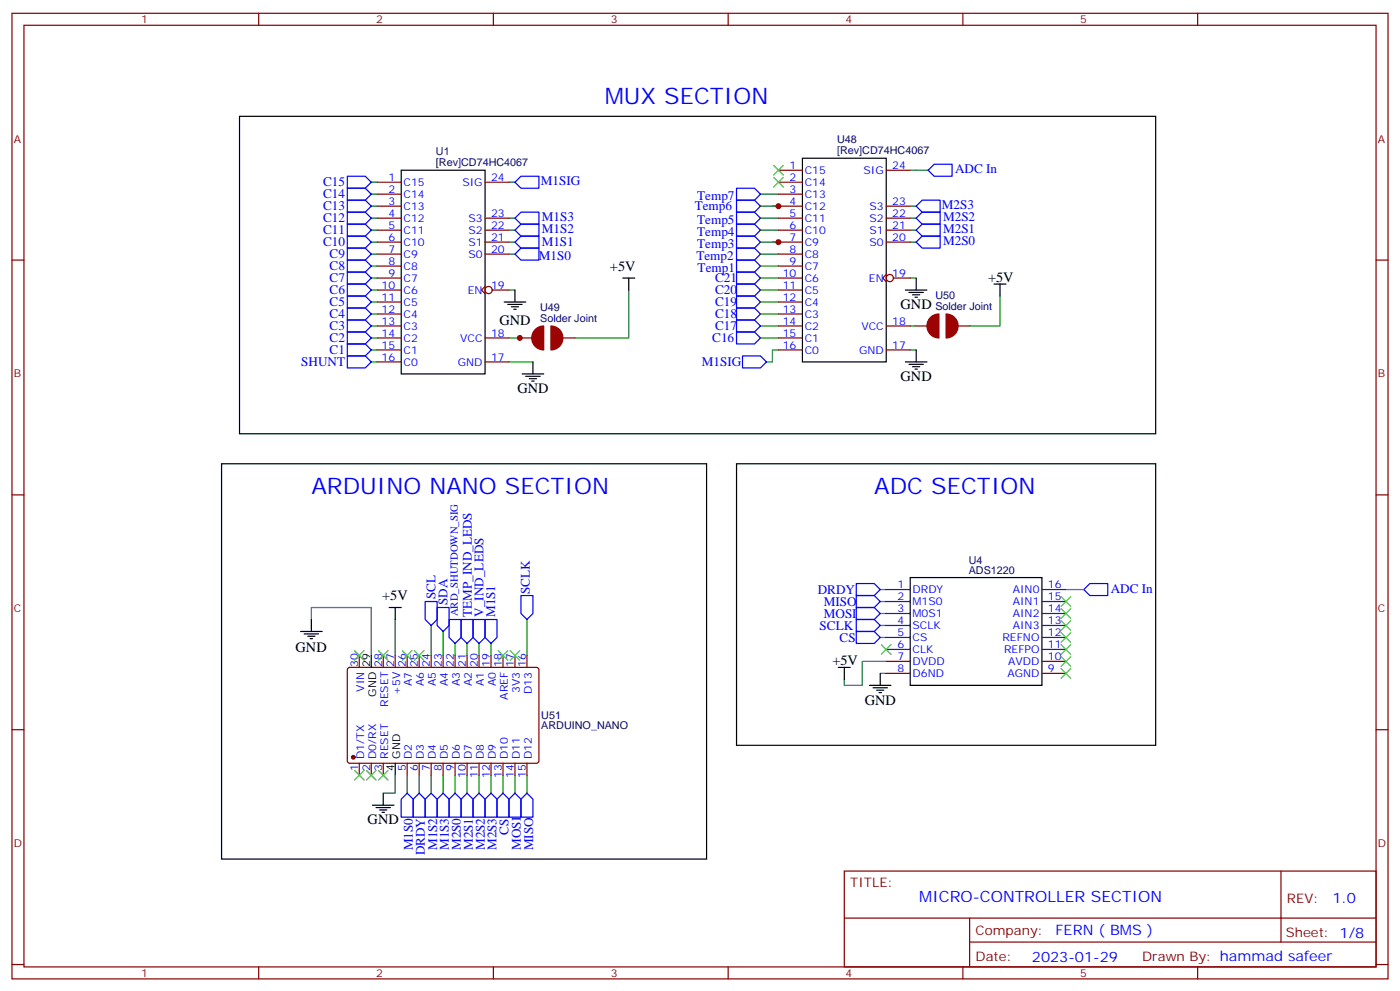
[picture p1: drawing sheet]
<svg xmlns="http://www.w3.org/2000/svg" width="412mm" height="292mm" viewBox="0 0 412 292" stroke-linecap="round" stroke-linejoin="round" font-family="sans-serif">
<g fill="none" stroke="#870000" stroke-width=".35">
<path d="M3.5 3.9h405.4v284.4h-405.4zM7.1 7.4h398.2v277.3h-398.2zM76.2 3.9v3.5M145.3 3.9v3.5M214.5 3.9v3.5M283.6 3.9v3.5M352.8 3.9v3.5M111.1 53.7h7.1M111.1 57.2h7.1M142.9 53.7h7M229.3 50.1h7.1M229.3 53.7h7.1"/>
<path d="M229.3 57.2h7.1M261.1 50.1h7M3.5 76.6h3.6M111.1 60.7h7.1M111.1 64.2h7.1M111.1 67.8h7.1M111.1 71.3h7.1M111.1 74.8h7.1M111.1 78.4h7.1M142.9 64.2h7M142.9 67.8h7M142.9 71.3h7"/>
<path d="M142.9 74.8h7M229.3 60.7h7.1M229.3 64.2h7.1M229.3 67.8h7.1M229.3 71.3h7.1M229.3 74.8h7.1M229.3 78.4h7.1M261.1 60.7h7M261.1 64.2h7M261.1 67.8h7M261.1 71.3h7M405.3 76.6h3.6"/>
<path d="M111.1 96h7.1M111.1 81.9h7.1M111.1 85.4h7.1M111.1 88.9h7.1M111.1 92.5h7.1M111.1 99.5h7.1M142.9 84.3l-1.1 1.1 1.1 1.1M142.9 99.5h7M145 85.4h4.9M153.1 99.5h3.5M165.8 99.5h3.5M229.3 96h7.1"/>
<path d="M229.3 81.9h7.1M229.3 85.4h7.1M229.3 88.9h7.1M229.3 92.5h7.1M229.3 99.5h7.1M261.1 80.8l-1.1 1.1 1.1 1M261.1 96h7M263.2 81.9h4.9M269.5 96h3.5M282.2 96h3.6M111.1 103h7.1M111.1 106.6h7.1"/>
<path d="M142.9 106.6h7M229.3 103h7.1M261.1 103h7M3.5 145.7h3.6M405.3 145.7h3.6M261.1 173.6h7M261.1 177.1h7M306.9 173.6h7.1M306.9 177.1h7.1M102.5 196.7l.5-.2 55.3 .1 .4 .6v27.1l-.7 .5-55.3-.1-.4-.7v-26.8zM105.8 193v3.5M112.9 193v3.5"/>
<path d="M116.4 193v3.5M119.9 193v3.5M123.5 193v3.5M127 193v3.5M130.5 193v3.5M134.1 193v3.5M137.6 193v3.5M141.1 193v3.5M144.6 193v3.5M148.2 193v3.5M151.7 193v3.5M155.2 193v3.5"/>
<path d="M261.1 180.7h7M261.1 184.2h7M261.1 187.7h7M261.1 191.2h7M261.1 194.8h7M261.1 198.3h7M306.9 180.7h7.1M306.9 184.2h7.1M306.9 187.7h7.1M306.9 191.2h7.1M306.9 194.8h7.1M306.9 198.3h7.1"/>
<path d="M3.5 214.9h3.6M405.3 214.9h3.6M105.8 224.8v3.5M109.4 224.8v3.5M112.9 224.8v3.5M119.9 224.8v3.5M123.5 224.8v3.5M127 224.8v3.5M130.5 224.8v3.5M134.1 224.8v3.5M137.6 224.8v3.5M141.1 224.8v3.5"/>
<path d="M144.6 224.8v3.5M148.2 224.8v3.5M151.7 224.8v3.5M155.2 224.8v3.5M248.7 256.5h156.6v28.2h-156.6zM377.3 256.5v20.9M248.7 270.4h156.5M285.6 277.4h119.6M285.6 270.4v14.1M3.5 284h3.6M76.2 284.7v3.6M145.3 284.7v3.6"/>
<path d="M214.5 284.7v3.6M283.6 284.7v3.6M352.8 284.7v3.6M405.3 284h3.6"/>
<circle cx="143.9" cy="85.4" r="1.06"/>
<circle cx="262.1" cy="81.9" r="1.06"/>
</g>
<g fill="none" stroke="#008700" stroke-width=".35">
<path d="M109.4 57.2h1.7M109.4 53.7h1.7M149.9 53.7h1.8M224 57.2h5.3M268.1 50.1h5.3M109.4 60.7h1.7M109.4 64.2h1.7M109.4 67.8h1.7M109.4 71.3h1.7M109.4 78.4h1.7M109.4 74.8h1.7M149.9 64.2h1.8"/>
<path d="M149.9 67.8h1.8M149.9 71.3h1.8M149.9 74.8h1.8M224 74.8h5.3M224 71.3h5.3h-1.8M224 67.8h5.3M224 64.2h5.3M224 60.7h5.3h-1.8M224 78.4h5.3M268.1 60.7h1.8M268.1 64.2h1.8M268.1 67.8h1.8"/>
<path d="M268.1 71.3h1.8M109.4 81.9h1.7M109.4 96h1.7M109.4 88.9h1.7M109.4 92.5h1.7M109.4 99.5h1.7M109.4 85.4h1.7M149.9 99.5h3.6M149.9 85.4h1.8M185.2 85.4v14.1h-15.9M224 81.9h5.3M224 85.4h5.3"/>
<path d="M224 96h5.3M224 88.9h5.3M224 92.5h5.3M224 99.5h5.3M268.1 81.9h1.8M268.1 96h1.4M294.6 87.2v8.8h-8.8M109.4 103h1.7M109.4 106.6h1.7M149.9 106.6h7.1M229.3 103h-1.8v3.6h-1.7M268.1 103h1.8"/>
<path d="M259.3 177.1h1.8M259.3 173.6h1.8M314 173.6h5.3M91.7 182.4v-3.5h17.7v14.1M116.4 182.4v10.6M127 184.2v8.8M130.5 185.9v7.1M134.1 189.5v3.5M137.6 189.5v3.5M141.1 189.5v3.5M144.6 189.5v3.5M155.2 182.4v10.6"/>
<path d="M259.3 198.3h1.8M259.3 187.7h1.8M259.3 184.2h1.8M259.3 180.7h1.8M261.1 194.8h-7.1v7h-5.3v-1.7M116.4 228.3v5.3h-3.5M119.9 228.3v5.3M123.5 228.3v5.3M127 228.3v5.3M130.5 228.3v5.3M134.1 228.3v5.3M137.6 228.3v5.3"/>
<path d="M141.1 228.3v5.3M144.6 228.3v5.3M148.2 228.3v5.3M151.7 228.3v5.3M155.2 228.3v5.3"/>
</g>
<g fill="none" stroke="#00f" stroke-width=".35">
<path d="M102.3 51.9h5.3l1.8 1.8-1.8 1.7h-5.3zM102.3 55.4h5.3l1.8 1.8-1.8 1.7h-5.3zM102.3 58.9h5.3l1.8 1.8-1.8 1.8h-5.3zM151.7 53.7l1.8-1.8h5.2v3.5h-5.2zM217 58.9h5.2l1.8 1.8-1.8 1.8h-5.2zM217 55.4h5.2l1.8 1.8-1.8 1.7h-5.2zM273.4 50.1l1.8-1.7h5.3v3.5h-5.3zM102.3 62.5h5.3l1.8 1.7-1.8 1.8h-5.3zM102.3 66h5.3l1.8 1.8-1.8 1.7h-5.3zM102.3 69.5h5.3l1.8 1.8-1.8 1.8h-5.3zM102.3 73.1h5.3l1.8 1.7-1.8 1.8h-5.3zM102.3 76.6h5.3l1.8 1.8-1.8 1.7h-5.3z"/>
<path d="M151.7 67.8l1.8-1.8h5.2v3.5h-5.2zM151.7 71.3l1.8-1.8h5.2v3.6h-5.2zM151.7 74.8l1.8-1.7h5.2v3.5h-5.2zM153.5 62.5h5.2v3.5h-5.2l-1.8-1.8zM217 76.6h5.2l1.8 1.8-1.8 1.7h-5.2zM217 73.1h5.2l1.8 1.7-1.8 1.8h-5.2zM217 69.5h5.2l1.8 1.8-1.8 1.8h-5.2zM217 66h5.2l1.8 1.8-1.8 1.7h-5.2zM217 62.5h5.2l1.8 1.7-1.8 1.8h-5.2zM269.9 60.7l1.7-1.8h5.3v3.6h-5.3zM269.9 67.8l1.7-1.8h5.3v3.5h-5.3zM271.6 62.5h5.3v3.5h-5.3l-1.7-1.8z"/>
<path d="M271.6 69.5h5.3v3.6h-5.3l-1.7-1.8zM102.3 80.1h5.3l1.8 1.8-1.8 1.7h-5.3zM102.3 83.6h5.3l1.8 1.8-1.8 1.8h-5.3zM102.3 87.2h5.3l1.8 1.7-1.8 1.8h-5.3zM102.3 90.7h5.3l1.8 1.8-1.8 1.7h-5.3zM102.3 94.2h5.3l1.8 1.8-1.8 1.8h-5.3zM102.3 97.8h5.3l1.8 1.7-1.8 1.8h-5.3zM217 97.8h5.2l1.8 1.7-1.8 1.8h-5.2zM217 94.2h5.2l1.8 1.8-1.8 1.8h-5.2zM217 87.2h5.2l1.8 1.7-1.8 1.8h-5.2zM217 83.6h5.2l1.8 1.8-1.8 1.8h-5.2zM217 80.1h5.2l1.8 1.8-1.8 1.7h-5.2z"/>
<path d="M217 90.7h5.2l1.8 1.8-1.8 1.7h-5.2zM102.3 101.3h5.3l1.8 1.7-1.8 1.8h-5.3zM102.3 104.8h5.3l1.8 1.8-1.8 1.7h-5.3zM218.7 104.8h5.3l1.8 1.8-1.8 1.7h-5.3zM125.2 177.1h3.6v5.3l-1.8 1.8-1.8-1.8zM128.8 178.9h3.5v5.3l-1.8 1.7-1.7-1.7zM153.5 175.4h3.5v5.3l-1.8 1.7-1.7-1.7zM252.2 171.8h5.3l1.8 1.8-1.8 1.8h-5.3zM252.2 178.9h5.3l1.8 1.8-1.8 1.7h-5.3zM252.2 175.4h5.3l1.8 1.7-1.8 1.8h-5.3zM319.3 173.6l1.7-1.8h5.3v3.6h-5.3zM132.3 182.4h3.5v5.3l-1.7 1.8-1.8-1.8z"/>
<path d="M135.8 182.4h3.5v5.3l-1.7 1.8-1.8-1.8zM139.3 182.4h3.6v5.3l-1.8 1.8-1.8-1.8zM142.9 182.4h3.5v5.3l-1.8 1.8-1.7-1.8zM252.2 182.4h5.3l1.8 1.8-1.8 1.7h-5.3zM252.2 185.9h5.3l1.8 1.8-1.8 1.8h-5.3zM119.9 233.6l1.8 1.7v5.3h-3.5v-5.3zM123.5 233.6l1.7 1.7v5.3h-3.5v-5.3zM127 233.6l1.8 1.7v5.3h-3.6v-5.3zM130.5 233.6l1.8 1.7v5.3h-3.5v-5.3zM134.1 233.6l1.7 1.7v5.3h-3.5v-5.3zM137.6 233.6l1.7 1.7v5.3h-3.5v-5.3zM141.1 233.6l1.8 1.7v5.3h-3.6v-5.3z"/>
<path d="M144.6 233.6l1.8 1.7v5.3h-3.5v-5.3zM148.2 233.6l1.7 1.7v5.3h-3.5v-5.3zM151.7 233.6l1.8 1.7v5.3h-3.6v-5.3zM155.2 233.6l1.8 1.7v5.3h-3.5v-5.3z"/>
</g>
<g fill="none" stroke="#000" stroke-width=".35">
<path d="M70.6 34.3h269.8v93.4h-269.8zM118.2 50.1h24.7v60h-24.7zM236.4 46.6h24.7v60h-24.7zM148.5 88.9h6.4M149.6 89.6h4.2M150.6 90.3h2.2M151.3 91.1h.7M151.7 85.4v3.5M183.4 81.9h3.6M185.2 81.9v3.5M266.7 85.4h6.3M267.8 86.1h4.2"/>
<path d="M268.8 86.8h2.1M269.5 87.5h.7M269.9 81.9v3.5M292.8 83.6h3.5M294.6 83.6v3.6M153.8 110.1h6.4M154.9 110.8h4.2M155.9 111.5h2.1M156.6 112.2h.7M157 106.6v3.5M266.7 106.6h6.3M267.8 107.3h4.2"/>
<path d="M268.8 108h2.1M269.5 108.7h.7M269.9 103v3.6M65.3 136.6h142.8v116.4h-142.8zM217 136.6h123.4v82.9h-123.4zM114.7 178.9h3.5M116.4 178.9v3.5M268.1 170.1h38.8v31.7h-38.8zM88.5 185.9h6.4M89.6 186.7h4.2M90.7 187.4h2.1M91.4 188.1h.7"/>
<path d="M91.7 182.4v3.5M109.4 193v3.5M246.9 196.5h3.6M248.7 196.5v3.6M259.3 198.3v3.5M256.1 201.8h6.4M257.2 202.5h4.2M258.2 203.2h2.1M258.9 203.9h.7M109.7 237.1h6.4M110.8 237.8h4.2M111.8 238.5h2.1"/>
<path d="M112.5 239.2h.7M112.9 233.6v3.5M116.4 224.8v3.5"/>
</g>
<circle cx="104.1" cy="223" r=".53" fill="#870000" stroke="#870000" stroke-width=".35"/>
<g fill="#900" stroke="#900" stroke-width=".35">
<path d="M274.1 93.5a3.5 3.5 0 0 1 2.5-1v7a3.5 3.5 0 0 1-3.3-2.2 3.5 3.5 0 0 1 .8-3.8z"/>
<path d="M278.7 92.5a3.5 3.5 0 0 1 3.5 3.5 3.5 3.5 0 0 1-3.5 3.5z"/>
<path d="M157.7 97a3.5 3.5 0 0 1 2.5-1v7a3.5 3.5 0 0 1-3.3-2.1 3.5 3.5 0 0 1 .8-3.9z"/>
<path d="M162.3 96a3.5 3.5 0 0 1 3.5 3.5 3.5 3.5 0 0 1-3.5 3.5z"/>
</g>
<g fill="none" stroke="#3c3" stroke-width=".35">
<path d="M227.9 48.7l2.8 2.8M227.9 52.2l2.8 2.9M230.7 48.7l-2.8 2.8M230.7 52.2l-2.8 2.9M312.6 179.2l2.8 2.9M312.6 175.7l2.8 2.8M315.4 179.2l-2.8 2.9M315.4 175.7l-2.8 2.8M104.4 191.6l2.8 2.8M107.2 191.6l-2.8 2.8M111.5 191.6l2.8 2.8M114.3 191.6l-2.8 2.8"/>
<path d="M118.5 191.6l2.9 2.8M121.4 191.6l-2.9 2.8M122.1 191.6l2.8 2.8M124.9 191.6l-2.8 2.8M146.8 191.6l2.8 2.8M149.6 191.6l-2.8 2.8M150.3 191.6l2.8 2.8M153.1 191.6l-2.8 2.8M259.6 189.8l2.9 2.9M262.5 189.8l-2.9 2.9M312.6 196.9l2.8 2.8M312.6 193.4l2.8 2.8"/>
<path d="M312.6 189.8l2.8 2.9M312.6 186.3l2.8 2.8M312.6 182.8l2.8 2.8M315.4 196.9l-2.8 2.8M315.4 193.4l-2.8 2.8M315.4 189.8l-2.8 2.9M315.4 186.3l-2.8 2.8M315.4 182.8l-2.8 2.8M104.4 226.9l2.8 2.8M107.2 226.9l-2.8 2.8M107.9 226.9l2.9 2.8M110.8 226.9l-2.9 2.8"/>
<path d="M111.5 226.9l2.8 2.8M114.3 226.9l-2.8 2.8"/>
</g>
<g fill="#c00">
<circle cx="153.1" cy="99.5" r=".88"/>
<circle cx="229.3" cy="71.3" r=".88"/>
<circle cx="229.3" cy="60.7" r=".88"/>
</g>
<g font-size="6.7" fill="#00f">
<text x="178.2" y="30.7">MUX SECTION</text>
<text x="91.7" y="145.4">ARDUINO NANO SECTION</text>
<text x="257.5" y="145.4">ADC SECTION</text>
</g>
<text font-size="4.6" fill="#00f" x="270.8" y="265.5">MICRO-CONTROLLER SECTION</text>
<g font-size="4.2">
<text x="179.7" y="79.8">+5V</text>
<text x="291" y="82.9">+5V</text>
<text x="147.1" y="95.7">GND</text>
<text x="265.3" y="91.1">GND</text>
<text x="265.3" y="112.2">GND</text>
<text x="152.4" y="115.7">GND</text>
<text x="112.6" y="176.8">+5V</text>
<text x="87.1" y="192.1">GND</text>
<text x="245.2" y="195.8">+5V</text>
<text x="254.7" y="207.5">GND</text>
<text x="108.3" y="242.7">GND</text>
</g>
<g font-size="4.2" fill="#00f">
<text x="392.5" y="265.8">1.0</text>
<text x="310.9" y="275.3">FERN ( BMS )</text>
<text x="304" y="283.1">2023-01-29</text>
</g>
<g font-size="3.9" fill="#00f">
<text x="281.3" y="51">ADC In</text>
<text x="95.2" y="54.9">C15</text>
<text x="95.2" y="58.4">C14</text>
<text x="159.3" y="54.5">M1SIG</text>
<text x="205.4" y="58.9">Temp7</text>
<text x="95.2" y="62">C13</text>
<text x="95.2" y="65.5">C12</text>
<text x="159.6" y="65.1">M1S3</text>
<text x="204.6" y="62">Temp6</text>
<text x="205.4" y="66">Temp5</text>
<text x="277.5" y="61.6">M2S3</text>
<text x="277.8" y="65.1">M2S2</text>
<text x="95.2" y="69">C11</text>
<text x="159.6" y="68.7">M1S2</text>
<text x="205.4" y="69.5">Temp4</text>
<text x="277.8" y="68.7">M2S1</text>
<text x="95.2" y="72.5">C10</text>
<text x="97.1" y="76.1">C9</text>
<text x="158.7" y="76.6">M1S0</text>
<text x="159.6" y="72.6">M1S1</text>
<text x="205.1" y="76.5">Temp2</text>
<text x="205.4" y="73">Temp3</text>
<text x="277.8" y="72.2">M2S0</text>
<text x="97.1" y="79.6">C8</text>
<text x="97.1" y="83.1">C7</text>
<text x="205.5" y="80.1">Temp1</text>
<text x="210.6" y="83.1">C21</text>
<text x="97.1" y="86.7">C6</text>
<text x="210.6" y="86.6">C20</text>
<text x="97.1" y="90.2">C5</text>
<text x="97.1" y="93.7">C4</text>
<text x="210.6" y="90.2">C19</text>
<text x="210.6" y="93.7">C18</text>
<text x="97.1" y="97.2">C3</text>
<text x="97.1" y="100.8">C2</text>
<text x="209.8" y="100.8">C16</text>
<text x="210.6" y="97.2">C17</text>
<text x="88.7" y="107.8">SHUNT</text>
<text x="97.1" y="104.3">C1</text>
<text x="206.8" y="107.9">M1SIG</text>
<text x="128.3" y="176.4" transform="rotate(-90 128.3 176.4)">SCL</text>
<text x="131.8" y="178.2" transform="rotate(-90 131.8 178.2)">SDA</text>
<text x="156.1" y="174.9" transform="rotate(-90 156.1 174.9)">SCLK</text>
<text x="240.9" y="174.9">DRDY</text>
<text x="242.7" y="178.4">MISO</text>
<text x="327.2" y="174.5">ADC In</text>
<text x="139" y="181.7" transform="rotate(-90 139 181.7)">TEMP_IND_LEDS</text>
<text x="142.5" y="181.6" transform="rotate(-90 142.5 181.6)">V_IND_LEDS</text>
<text x="145.9" y="181.7" transform="rotate(-90 145.9 181.7)">M1S1</text>
<text x="241.4" y="185.4">SCLK</text>
<text x="242.7" y="181.9">MOSI</text>
<text x="247.3" y="189">CS</text>
<text x="149.8" y="245.8" transform="rotate(-90 149.8 245.8)">CS</text>
<text x="121.6" y="250.4" transform="rotate(-90 121.6 250.4)">M1S0</text>
<text x="125.1" y="251.9" transform="rotate(-90 125.1 251.9)">DRDY</text>
<text x="128.7" y="250.4" transform="rotate(-90 128.7 250.4)">M1S2</text>
<text x="132.2" y="250.3" transform="rotate(-90 132.2 250.3)">M1S3</text>
<text x="135.8" y="250.4" transform="rotate(-90 135.8 250.4)">M2S0</text>
<text x="139.2" y="250.3" transform="rotate(-90 139.2 250.3)">M2S1</text>
<text x="142.8" y="250.3" transform="rotate(-90 142.8 250.3)">M2S2</text>
<text x="146.3" y="250.3" transform="rotate(-90 146.3 250.3)">M2S3</text>
<text x="153.4" y="250.3" transform="rotate(-90 153.4 250.3)">MOSI</text>
<text x="157" y="250.4" transform="rotate(-90 157 250.4)">MISO</text>
</g>
<g font-size="3.9" fill="#800">
<text x="250.5" y="261.1">TITLE:</text>
<text x="379.1" y="265.8">REV:</text>
<text x="287.4" y="275.3">Company:</text>
<text x="378.7" y="275.9">Sheet: 1/8</text>
<text x="287.4" y="283">Date:</text>
<text x="336.4" y="283.1">Drawn By: hammad safeer</text>
</g>
<g font-size="3.2" fill="#800">
<text x="41.6" y="6.9">1</text>
<text x="110.8" y="6.9">2</text>
<text x="179.9" y="6.9">3</text>
<text x="249.1" y="6.9">4</text>
<text x="318.2" y="6.9">5</text>
<text x="4.1" y="42">A</text>
<text x="405.9" y="42">A</text>
<text x="4.1" y="111.2">B</text>
<text x="405.9" y="111.2">B</text>
<text x="4.1" y="180.3">C</text>
<text x="405.9" y="180.3">C</text>
<text x="4.1" y="249.4">D</text>
<text x="405.9" y="249.4">D</text>
<text x="41.6" y="287.7">1</text>
<text x="110.8" y="287.7">2</text>
<text x="179.9" y="287.7">3</text>
<text x="249.1" y="287.7">4</text>
<text x="318.2" y="287.7">5</text>
</g>
<g font-size="3.2" fill="#000080">
<text x="128.4" y="45.7">U1</text>
<text x="246.6" y="45.4">[Rev]CD74HC4067</text>
<text x="246.6" y="42.2">U48</text>
<text x="128.4" y="48.9">[Rev]CD74HC4067</text>
<text x="275.5" y="88.2">U50</text>
<text x="159.1" y="94.9">Solder Joint</text>
<text x="159.1" y="91.7">U49</text>
<text x="275.5" y="91.4">Solder Joint</text>
<text x="285.4" y="166">U4</text>
<text x="285.4" y="168.9">ADS1220</text>
<text x="159.5" y="214.7">ARDUINO_NANO</text>
<text x="159.5" y="211.8">U51</text>
</g>
<g font-size="3.2" fill="#00f">
<text x="114.4" y="53.3">1</text>
<text x="144.6" y="53.3">24</text>
<text x="232.6" y="49.8">1</text>
<text x="232.6" y="53.3">2</text>
<text x="237.1" y="51.2">C15</text>
<text x="254.4" y="51.2">SIG</text>
<text x="262.8" y="49.8">24</text>
<text x="114.4" y="56.8">2</text>
<text x="118.9" y="54.7">C15</text>
<text x="118.9" y="58.2">C14</text>
<text x="136.2" y="54.7">SIG</text>
<text x="232.6" y="56.8">3</text>
<text x="237.1" y="54.7">C14</text>
<text x="237.1" y="58.2">C13</text>
<text x="114.4" y="60.4">3</text>
<text x="114.4" y="63.9">4</text>
<text x="118.9" y="61.8">C13</text>
<text x="118.9" y="65.3">C12</text>
<text x="138" y="65.3">S3</text>
<text x="144.6" y="63.9">23</text>
<text x="232.6" y="60.4">4</text>
<text x="232.6" y="63.9">5</text>
<text x="237.1" y="61.8">C12</text>
<text x="237.1" y="65.3">C11</text>
<text x="256.2" y="65.3">S2</text>
<text x="256.2" y="61.8">S3</text>
<text x="262.8" y="63.9">22</text>
<text x="262.8" y="60.4">23</text>
<text x="114.4" y="67.4">5</text>
<text x="114.4" y="70.9">6</text>
<text x="118.9" y="68.8">C11</text>
<text x="138" y="68.8">S2</text>
<text x="144.6" y="70.9">21</text>
<text x="144.6" y="67.4">22</text>
<text x="232.6" y="67.4">6</text>
<text x="232.6" y="70.9">7</text>
<text x="237.1" y="68.8">C10</text>
<text x="256.2" y="68.8">S1</text>
<text x="262.8" y="70.9">20</text>
<text x="262.8" y="67.4">21</text>
<text x="114.4" y="74.5">7</text>
<text x="114.4" y="78">8</text>
<text x="118.9" y="72.4">C10</text>
<text x="118.9" y="75.9">C9</text>
<text x="138" y="75.9">S0</text>
<text x="138" y="72.4">S1</text>
<text x="144.6" y="74.5">20</text>
<text x="232.6" y="74.5">8</text>
<text x="232.6" y="78">9</text>
<text x="237.1" y="72.4">C9</text>
<text x="237.1" y="75.9">C8</text>
<text x="256.2" y="72.4">S0</text>
<text x="114.4" y="81.5">9</text>
<text x="118.9" y="79.4">C8</text>
<text x="118.9" y="82.9">C7</text>
<text x="230.6" y="81.5">10</text>
<text x="237.1" y="79.4">C7</text>
<text x="237.1" y="82.9">C6</text>
<text x="256" y="82.9">EN</text>
<text x="262.8" y="81.5">19</text>
<text x="112.4" y="85.1">10</text>
<text x="112.4" y="88.6">11</text>
<text x="118.9" y="86.5">C6</text>
<text x="118.9" y="90">C5</text>
<text x="137.8" y="86.5">EN</text>
<text x="144.6" y="85.1">19</text>
<text x="230.6" y="85.1">11</text>
<text x="230.6" y="88.6">12</text>
<text x="237.1" y="86.5">C5</text>
<text x="237.1" y="90">C4</text>
<text x="112.4" y="92.1">12</text>
<text x="112.4" y="95.6">13</text>
<text x="118.9" y="93.5">C4</text>
<text x="230.6" y="92.1">13</text>
<text x="230.6" y="95.6">14</text>
<text x="237.1" y="93.5">C3</text>
<text x="262.8" y="95.6">18</text>
<text x="112.4" y="99.2">14</text>
<text x="118.9" y="97">C3</text>
<text x="118.9" y="100.6">C2</text>
<text x="135.6" y="100.6">VCC</text>
<text x="144.6" y="99.2">18</text>
<text x="230.6" y="99.2">15</text>
<text x="237.1" y="97">C2</text>
<text x="237.1" y="100.6">C1</text>
<text x="253.7" y="97">VCC</text>
<text x="112.4" y="102.7">15</text>
<text x="112.4" y="106.2">16</text>
<text x="118.9" y="104.1">C1</text>
<text x="118.9" y="107.6">C0</text>
<text x="134.9" y="107.6">GND</text>
<text x="144.6" y="106.2">17</text>
<text x="230.6" y="102.7">16</text>
<text x="237.1" y="104.1">C0</text>
<text x="253.1" y="104.1">GND</text>
<text x="262.8" y="102.7">17</text>
<text x="264.3" y="173.2">1</text>
<text x="308.7" y="173.2">16</text>
<text x="264.3" y="176.8">2</text>
<text x="268.8" y="174.7">DRDY</text>
<text x="268.8" y="178.2">M1S0</text>
<text x="298.3" y="178.2">AIN1</text>
<text x="298.3" y="174.7">AIN0</text>
<text x="308.7" y="176.8">15</text>
<text x="134.8" y="181.5" transform="rotate(-90 134.8 181.5)">ARD_SHUTDOWN_SIG</text>
<text x="264.3" y="180.3">3</text>
<text x="264.3" y="183.8">4</text>
<text x="268.8" y="181.7">M0S1</text>
<text x="268.8" y="185.2">SCLK</text>
<text x="298.3" y="185.2">AIN3</text>
<text x="298.3" y="181.7">AIN2</text>
<text x="308.7" y="183.8">13</text>
<text x="308.7" y="180.3">14</text>
<text x="264.3" y="187.4">5</text>
<text x="264.3" y="190.9">6</text>
<text x="268.8" y="188.8">CS</text>
<text x="295.3" y="188.8">REFNO</text>
<text x="308.7" y="190.9">11</text>
<text x="308.7" y="187.4">12</text>
<text x="105.5" y="196.4" transform="rotate(-90 105.5 196.4)">30</text>
<text x="112.5" y="196.4" transform="rotate(-90 112.5 196.4)">28</text>
<text x="116.1" y="196.4" transform="rotate(-90 116.1 196.4)">27</text>
<text x="119.6" y="196.4" transform="rotate(-90 119.6 196.4)">26</text>
<text x="123.1" y="196.4" transform="rotate(-90 123.1 196.4)">25</text>
<text x="126.6" y="196.4" transform="rotate(-90 126.6 196.4)">24</text>
<text x="130.2" y="196.4" transform="rotate(-90 130.2 196.4)">23</text>
<text x="133.7" y="196.4" transform="rotate(-90 133.7 196.4)">22</text>
<text x="137.2" y="196.4" transform="rotate(-90 137.2 196.4)">21</text>
<text x="140.8" y="196.4" transform="rotate(-90 140.8 196.4)">20</text>
<text x="144.3" y="196.4" transform="rotate(-90 144.3 196.4)">19</text>
<text x="147.8" y="196.4" transform="rotate(-90 147.8 196.4)">18</text>
<text x="151.3" y="196.4" transform="rotate(-90 151.3 196.4)">17</text>
<text x="154.9" y="196.4" transform="rotate(-90 154.9 196.4)">16</text>
<text x="264.3" y="194.4">7</text>
<text x="264.3" y="197.9">8</text>
<text x="268.8" y="192.3">CLK</text>
<text x="268.8" y="195.8">DVDD</text>
<text x="295.8" y="192.3">REFPO</text>
<text x="297" y="195.8">AVDD</text>
<text x="308.7" y="197.9">9</text>
<text x="308.7" y="194.4">10</text>
<text x="107.2" y="203.7" transform="rotate(-90 107.2 203.7)">VIN</text>
<text x="121.4" y="202" transform="rotate(-90 121.4 202)">A7</text>
<text x="124.9" y="202" transform="rotate(-90 124.9 202)">A6</text>
<text x="128.4" y="202" transform="rotate(-90 128.4 202)">A5</text>
<text x="131.9" y="202" transform="rotate(-90 131.9 202)">A4</text>
<text x="135.5" y="202" transform="rotate(-90 135.5 202)">A3</text>
<text x="139" y="202" transform="rotate(-90 139 202)">A2</text>
<text x="142.5" y="202" transform="rotate(-90 142.5 202)">A1</text>
<text x="146" y="202" transform="rotate(-90 146 202)">A0</text>
<text x="268.8" y="199.4">D6ND</text>
<text x="296.8" y="199.4">AGND</text>
<text x="114.3" y="208.2" transform="rotate(-90 114.3 208.2)">RESET</text>
<text x="117.8" y="204.6" transform="rotate(-90 117.8 204.6)">+5V</text>
<text x="149.6" y="206" transform="rotate(-90 149.6 206)">AREF</text>
<text x="153.1" y="204" transform="rotate(-90 153.1 204)">3V3</text>
<text x="156.6" y="204.3" transform="rotate(-90 156.6 204.3)">D13</text>
<text x="105.5" y="226.9" transform="rotate(-90 105.5 226.9)">1</text>
<text x="107.2" y="223.4" transform="rotate(-90 107.2 223.4)">D1/TX</text>
<text x="109" y="226.9" transform="rotate(-90 109 226.9)">2</text>
<text x="110.8" y="223.4" transform="rotate(-90 110.8 223.4)">D0/RX</text>
<text x="112.5" y="226.9" transform="rotate(-90 112.5 226.9)">3</text>
<text x="114.3" y="223.4" transform="rotate(-90 114.3 223.4)">RESET</text>
<text x="119.6" y="226.9" transform="rotate(-90 119.6 226.9)">5</text>
<text x="121.4" y="223.4" transform="rotate(-90 121.4 223.4)">D2</text>
<text x="123.1" y="226.9" transform="rotate(-90 123.1 226.9)">6</text>
<text x="124.9" y="223.4" transform="rotate(-90 124.9 223.4)">D3</text>
<text x="126.6" y="226.9" transform="rotate(-90 126.6 226.9)">7</text>
<text x="128.4" y="223.4" transform="rotate(-90 128.4 223.4)">D4</text>
<text x="130.2" y="226.9" transform="rotate(-90 130.2 226.9)">8</text>
<text x="131.9" y="223.4" transform="rotate(-90 131.9 223.4)">D5</text>
<text x="133.7" y="226.9" transform="rotate(-90 133.7 226.9)">9</text>
<text x="135.5" y="223.4" transform="rotate(-90 135.5 223.4)">D6</text>
<text x="139" y="223.4" transform="rotate(-90 139 223.4)">D7</text>
<text x="142.5" y="223.4" transform="rotate(-90 142.5 223.4)">D8</text>
<text x="146" y="223.4" transform="rotate(-90 146 223.4)">D9</text>
<text x="149.6" y="223.4" transform="rotate(-90 149.6 223.4)">D10</text>
<text x="153.1" y="223.4" transform="rotate(-90 153.1 223.4)">D11</text>
<text x="156.6" y="223.4" transform="rotate(-90 156.6 223.4)">D12</text>
<text x="137.2" y="229" transform="rotate(-90 137.2 229)">10</text>
<text x="140.8" y="229" transform="rotate(-90 140.8 229)">11</text>
<text x="144.3" y="229" transform="rotate(-90 144.3 229)">12</text>
<text x="147.8" y="229" transform="rotate(-90 147.8 229)">13</text>
<text x="151.3" y="229" transform="rotate(-90 151.3 229)">14</text>
<text x="154.9" y="229" transform="rotate(-90 154.9 229)">15</text>
</g>
<g font-size="3.2">
<text x="109" y="196.4" transform="rotate(-90 109 196.4)">29</text>
<text x="110.8" y="205.1" transform="rotate(-90 110.8 205.1)">GND</text>
<text x="116.1" y="226.9" transform="rotate(-90 116.1 226.9)">4</text>
<text x="117.8" y="223.4" transform="rotate(-90 117.8 223.4)">GND</text>
</g>
</svg>
